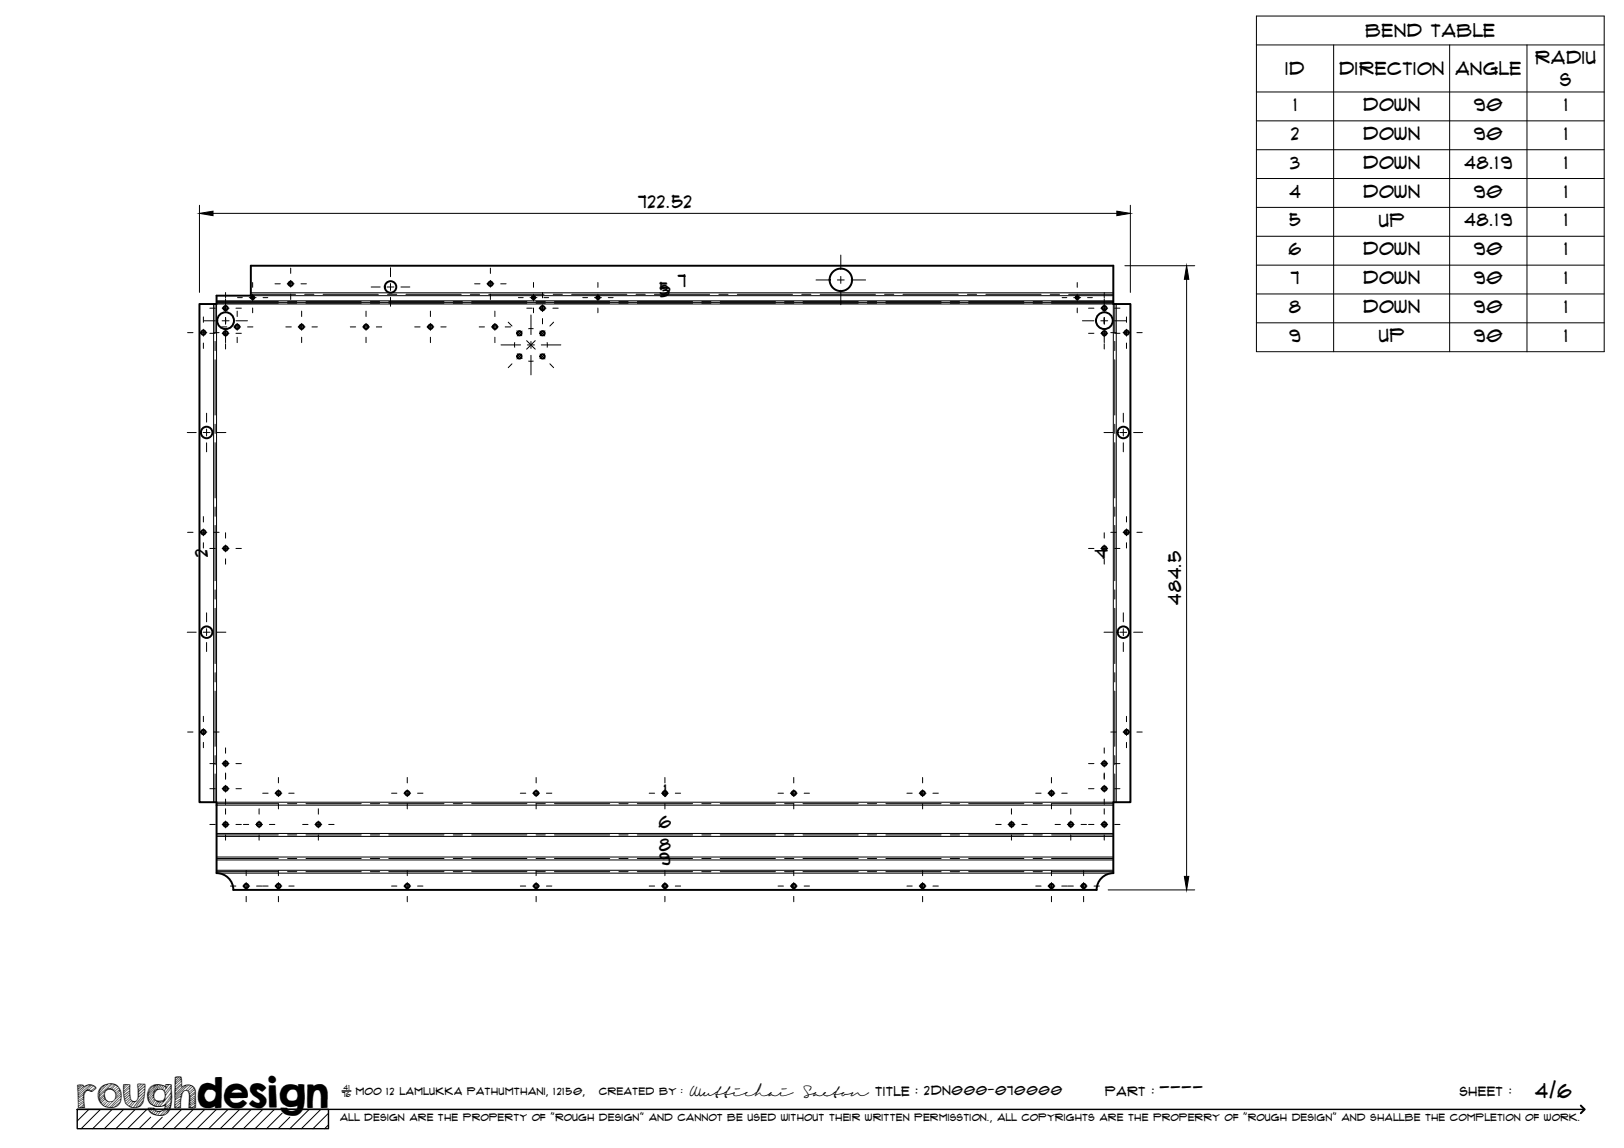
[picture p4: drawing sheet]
<svg xmlns="http://www.w3.org/2000/svg" width="420mm" height="297mm" viewBox="0 0 420 297" stroke-linecap="round" stroke-linejoin="round" font-family="sans-serif">
<!-- layer: Visible -->
<g fill="none" stroke="#000" stroke-width=".51">
<path d="M283.7 230.2a4.3 4.3 0 0 1 4.3-4.3v-18.3h4.5v-128.9h-4.5v-9.9h-223.1v7.7h-8.9v2.2h-4.4v128.9h4.4v18.3a4.3 4.3 0 0 1 4.4 4.3l223.3 .1"/>
<circle cx="58.4" cy="79.7" r=".56"/>
<circle cx="65.4" cy="77" r=".41"/>
<circle cx="75.2" cy="73.4" r=".56"/>
<circle cx="101" cy="74.2" r="1.49"/>
<circle cx="126.9" cy="73.4" r=".56"/>
<circle cx="138" cy="77" r=".41"/>
<circle cx="140.4" cy="79.7" r=".56"/>
<circle cx="154.7" cy="77" r=".41"/>
<circle cx="217.5" cy="72.4" r="2.91"/>
<circle cx="278.7" cy="77" r=".41"/>
<circle cx="285.7" cy="79.7" r=".56"/>
<circle cx="52.6" cy="86.1" r=".56"/>
<circle cx="58.4" cy="86.2" r=".56"/>
<circle cx="58.4" cy="83" r="2.17"/>
<circle cx="61.4" cy="84.6" r=".56"/>
<circle cx="78" cy="84.6" r=".56"/>
<circle cx="94.7" cy="84.6" r=".56"/>
<circle cx="111.4" cy="84.6" r=".56"/>
<circle cx="128" cy="84.6" r=".56"/>
<circle cx="134.4" cy="92.2" r=".56"/>
<circle cx="134.4" cy="86.2" r=".56"/>
<circle cx="140.4" cy="92.2" r=".56"/>
<circle cx="140.4" cy="86.2" r=".56"/>
<circle cx="285.7" cy="86.2" r=".56"/>
<circle cx="285.7" cy="83" r="2.17"/>
<circle cx="291.5" cy="86.1" r=".56"/>
<circle cx="53.5" cy="111.9" r="1.49"/>
<circle cx="290.6" cy="111.9" r="1.49"/>
<circle cx="52.6" cy="137.7" r=".56"/>
<circle cx="291.5" cy="137.7" r=".56"/>
<circle cx="58.4" cy="141.9" r=".56"/>
<circle cx="285.7" cy="141.9" r=".56"/>
<circle cx="53.5" cy="163.6" r="1.49"/>
<circle cx="290.6" cy="163.6" r="1.49"/>
<circle cx="52.6" cy="189.4" r=".56"/>
<circle cx="58.4" cy="197.6" r=".56"/>
<circle cx="285.7" cy="197.6" r=".56"/>
<circle cx="291.5" cy="189.4" r=".56"/>
<circle cx="58.4" cy="213.3" r=".56"/>
<circle cx="58.4" cy="204.1" r=".56"/>
<circle cx="67" cy="213.3" r=".56"/>
<circle cx="72" cy="205.2" r=".56"/>
<circle cx="82.4" cy="213.3" r=".56"/>
<circle cx="105.4" cy="205.2" r=".56"/>
<circle cx="138.7" cy="205.2" r=".56"/>
<circle cx="172" cy="205.2" r=".56"/>
<circle cx="205.4" cy="205.2" r=".56"/>
<circle cx="238.7" cy="205.2" r=".56"/>
<circle cx="261.7" cy="213.3" r=".56"/>
<circle cx="272" cy="205.2" r=".56"/>
<circle cx="277" cy="213.3" r=".56"/>
<circle cx="285.7" cy="213.3" r=".56"/>
<circle cx="285.7" cy="204.1" r=".56"/>
<circle cx="63.7" cy="229.3" r=".56"/>
<circle cx="72" cy="229.3" r=".56"/>
<circle cx="105.4" cy="229.3" r=".56"/>
<circle cx="138.7" cy="229.3" r=".56"/>
<circle cx="172" cy="229.3" r=".56"/>
<circle cx="205.4" cy="229.3" r=".56"/>
<circle cx="238.7" cy="229.3" r=".56"/>
<circle cx="272" cy="229.3" r=".56"/>
<circle cx="280.4" cy="229.3" r=".56"/>
</g>
<!-- layer: Bend Center -->
<g fill="none" stroke="#000" stroke-width=".26">
<path d="M55.6 78.7v7.3M56 78h16M56 78.5h16M64.9 76.1h11.6M74.4 78h2.4M74.4 78.5h2.4M78.8 76.1h2.4M79.2 78h14.3M79.2 78.5h14.3M83.6 76.1h14.3M95.8 78h2.4M95.8 78.5h2.4"/>
<path d="M100.3 76.1h2.3M100.6 78h14.3M100.6 78.5h14.3M105 76.1h14.3M117.3 78h2.3M117.3 78.5h2.3M121.7 76.1h2.4M122 78h14.3M122 78.5h14.3M126.4 76.1h14.3M138.7 78h2.4M138.7 78.5h2.4"/>
<path d="M143.1 76.1h2.4M143.4 78h14.3M143.4 78.5h14.3M147.9 76.1h14.3M160.1 78h2.4M160.1 78.5h2.4M164.5 76.1h2.4M164.9 78h14.3M164.9 78.5h14.3M169.3 76.1h14.3M181.6 78h2.3M181.6 78.5h2.3"/>
<path d="M186 76.1h2.4M186.3 78h14.3M186.3 78.5h14.3M190.8 76.1h14.2M203 78h2.4M203 78.5h2.4M207.4 76.1h2.4M207.8 78h14.2M207.8 78.5h14.2M212.2 76.1h14.3M224.4 78h2.4M224.4 78.5h2.4"/>
<path d="M228.9 76.1h2.3M229.2 78h14.3M229.2 78.5h14.3M233.6 76.1h14.3M245.9 78h2.3M245.9 78.5h2.3M250.3 76.1h2.4M250.6 78h14.3M250.6 78.5h14.3M255.1 76.1h14.2M267.3 78h2.4M267.3 78.5h2.4"/>
<path d="M271.7 76.1h2.4M272.1 78h15.9M272.1 78.5h15.9M276.5 76.1h11.5M288.4 78.7v7.3M55.6 88.3v2.4M55.6 93.1v14.3M288.4 88.3v2.4M288.4 93.1v14.3M55.6 109.8v2.3M55.6 114.5v14.3M288.4 109.8v2.3"/>
<path d="M288.4 114.5v14.3M55.6 131.2v2.4M55.6 136v14.2M288.4 131.2v2.4M288.4 136v14.2M55.6 152.6v2.4M55.6 157.4v14.3M288.4 152.6v2.4M288.4 157.4v14.3M55.6 174.1v2.4M55.6 178.8v14.3M288.4 174.1v2.4"/>
<path d="M288.4 178.8v14.3M55.6 195.5v2.4M288.4 195.5v2.4M55.6 200.3v7.3M56 216h16M56 207.9h16M74.4 216h2.4M74.4 207.9h2.4M79.2 216h14.3M79.2 207.9h14.3M95.8 216h2.4M95.8 207.9h2.4"/>
<path d="M100.6 216h14.3M100.6 207.9h14.3M117.3 216h2.3M117.3 207.9h2.3M122 216h14.3M122 207.9h14.3M138.7 216h2.4M138.7 207.9h2.4M143.4 216h14.3M143.4 207.9h14.3M160.1 216h2.4M160.1 207.9h2.4"/>
<path d="M164.9 216h14.3M164.9 207.9h14.3M181.6 216h2.3M181.6 207.9h2.3M186.3 216h14.3M186.3 207.9h14.3M203 216h2.4M203 207.9h2.4M207.8 216h14.2M207.8 207.9h14.2M224.4 216h2.4M224.4 207.9h2.4"/>
<path d="M229.2 216h14.3M229.2 207.9h14.3M245.9 216h2.3M245.9 207.9h2.3M250.6 216h14.3M250.6 207.9h14.3M267.3 216h2.4M267.3 207.9h2.4M272.1 216h15.9M272.1 207.9h15.9M288.4 200.3v7.3M56 225.5h16"/>
<path d="M56 222.1h16M74.4 225.5h2.4M74.4 222.1h2.4M79.2 225.5h14.3M79.2 222.1h14.3M95.8 225.5h2.4M95.8 222.1h2.4M100.6 225.5h14.3M100.6 222.1h14.3M117.3 225.5h2.3M117.3 222.1h2.3M122 225.5h14.3"/>
<path d="M122 222.1h14.3M138.7 225.5h2.4M138.7 222.1h2.4M143.4 225.5h14.3M143.4 222.1h14.3M160.1 225.5h2.4M160.1 222.1h2.4M164.9 225.5h14.3M164.9 222.1h14.3M181.6 225.5h2.3M181.6 222.1h2.3M186.3 225.5h14.3"/>
<path d="M186.3 222.1h14.3M203 225.5h2.4M203 222.1h2.4M207.8 225.5h14.2M207.8 222.1h14.2M224.4 225.5h2.4M224.4 222.1h2.4M229.2 225.5h14.3M229.2 222.1h14.3M245.9 225.5h2.3M245.9 222.1h2.3M250.6 225.5h14.3"/>
<path d="M250.6 222.1h14.3M267.3 225.5h2.4M267.3 222.1h2.4M272.1 225.5h15.9M272.1 222.1h15.9"/>
</g>
<!-- layer: Visible Narrow -->
<g fill="none" stroke="#000" stroke-width=".26">
<path d="M55.3 78.7v128.9M56 78.7h232v128.9h-232zM56 78.2h232M56 77.8h232M64.9 75.8h223.1M64.9 76.5h223.1M288.8 78.7v128.9M56 208.3h232M56 216.4h232M56 215.7h232M56 225.9h232M56 222.5h232"/>
<path d="M56 221.7h232M56 225.2h232"/>
</g>
<!-- layer: TitleBlock -->
<path d="M20 287h65v5h-65zM20 287h390M88.5 282.3h2.3" fill="none" stroke="#000" stroke-width=".36"/>
<path d="M409 286.1l1 .9-1 1" fill="none" stroke="#000" stroke-width=".51"/>
<g fill="none" stroke="#000" stroke-width=".26">
<path d="M23 287l-3 3.1M26 287l-5 5M29 287l-5 5M32 287l-5 5M35 287l-5 5M38 287l-5 5M39 289.1l-3 2.9M42 289.1l-3 2.9M47 287l-5 5M50 287l-5 5M53 287l-5 5M56 287l-5 5"/>
<path d="M59 287l-5 5M62 287l-5 5M65 287l-5 5M68 287l-5 5M71 287l-5 5M73 288l-4 4M75 289.1l-3 2.9M80 287l-5 5M83 287l-5 5M85 288l-4 4M85 291l-1 1"/>
</g>
<!-- layer: Smart Centers -->
<g fill="none" stroke="#000" stroke-width=".26">
<path d="M54.3 79.7h1.4M57.5 79.7h1.8M58.4 75.7v1.4M58.4 77.3v3.3M61 79.7h1.4M61.4 77h1.3M64.5 77h1.8M65.4 73.1v1.2M65.4 76.1v1.8M65.4 79.7v1.2M68.1 77h1.2M71.1 73.4h1.4"/>
<path d="M74.3 73.4h1.8M75.2 69.4v1.3M75.2 72.5v1.8M75.2 76.1v1.4M77.9 73.4h1.4M96 74.3h2.4M100.1 74.3h1.8M101 69.3v2.3M101 73.4v1.7M101 76.9v2.4M103.7 74.3h2.3M122.8 73.4h1.4"/>
<path d="M126 73.4h1.8M126.9 69.4v1.3M126.9 72.5v1.8M126.9 76.1v1.4M129.5 73.4h1.4M134.1 77h1.3M136.3 79.7h1.4M137.1 77h1.8M138 73.1v1.2M138 76.1v1.8M138 79.7v1.2M139.5 79.7h1.8"/>
<path d="M140.4 75.7v1.4M140.4 78.9v1.7M140.7 77h1.2M143 79.7h1.4M150.8 77h1.2M153.8 77h1.8M154.7 73.1v1.2M154.7 76.1v1.8M154.7 79.7v1.2M157.4 77h1.2M211.1 72.4h3.7M216.6 72.4h1.8"/>
<path d="M217.5 66v3.8M217.5 71.5v1.8M217.5 75.1v3.8M220.2 72.4h3.7M274.8 77h1.2M277.8 77h1.8M278.7 73.1v1.2M278.7 76.1v1.8M278.7 79.7v1.2M281.4 77h1.2M281.6 79.7h1.4M284.8 79.7h1.8"/>
<path d="M285.7 75.7v1.4M285.7 77.3v3.3M288.4 79.7h1.4M48.5 86.1h1.4M51.7 86.1h1.8M52.6 82v1.4M52.6 85.2v1.8M52.6 88.8v1.4M52.7 83h3M54.3 86.2h1.4M55.3 86.1h1.4M57.3 84.6h1.4"/>
<path d="M57.5 86.2h1.8M57.5 83h1.8M58.4 82.1v1.8M58.4 85.4v3.3M58.4 88.9v1.4M60.5 84.6h1.8M61 86.2h1.4M61 83h3M61.4 80.5v1.4M61.4 83.7v1.8M61.4 87.3v1.4M64.1 84.6h1.3"/>
<path d="M74 84.6h1.4M77.1 84.6h1.8M78 80.5v1.4M78 83.7v1.8M78 87.3v1.4M80.7 84.6h1.4M90.6 84.6h1.4M93.8 84.6h1.8M94.7 80.5v1.4M94.7 83.7v1.8M94.7 87.3v1.4M97.4 84.6h1.4"/>
<path d="M107.3 84.6h1.4M110.5 84.6h1.7M111.4 80.5v1.4M111.4 83.7v1.8M111.4 87.3v1.4M114 84.6h1.4M124 84.6h1.3M127.1 84.6h1.8M128 80.5v1.4M128 83.7v1.8M128 87.3v1.4M129.6 89.2h5.1"/>
<path d="M130.7 84.6h1.4M131.5 83.4l1 1M132.5 94.1l-1 1M133.2 88.6v1.3M133.7 85.6l1.3 1.3M133.8 91.5l1.3 1.3M135 91.6l-1.3 1.3M135.1 85.7l-1.3 1.2M136.2 88.1l1 1M136.5 89.2h1.8M136.8 93.4h1.2M136.8 85.1h1.2"/>
<path d="M137.2 89.4l-1 .9M137.4 81.5v5.1M137.4 88.4v1.7M137.4 91.9v5.1M137.5 89.4l1 .9M138.5 88.1l-1 1M139.7 85.7l1.2 1.2M139.7 91.6l1.3 1.3M140 89.2h5.1M140.4 82.4v1.4M140.9 91.5l-1.2 1.3M141 85.6l-1.3 1.3"/>
<path d="M141.6 88.6v1.3M142.3 94.1l.9 1M143.2 83.4l-.9 1M280 83h3M281.6 86.2h1.4M284.8 86.2h1.8M284.8 83h1.8M285.7 82.1v1.8M285.7 85.4v3.3M285.7 88.9v1.4M287.4 86.1h1.4M288.4 86.2h1.4"/>
<path d="M288.4 83h3M290.6 86.1h1.7M291.4 82v1.4M291.4 85.2v1.8M291.4 88.8v1.4M294.1 86.1h1.4M48.5 111.9h2.3M52.6 111.9h1.7M53.4 106.9v2.3M53.4 111v1.8M53.4 114.6v2.3M56.1 111.9h2.3"/>
<path d="M285.6 111.9h2.3M289.7 111.9h1.8M290.6 106.9v2.3M290.6 111v1.8M290.6 114.6v2.3M293.3 111.9h2.3M48.5 137.7h1.4M51.7 137.7h1.8M52.6 133.7v1.4M52.6 136.8v1.8M55.3 137.7h1.4M58.4 137.8v1.4"/>
<path d="M285.7 137.8v1.4M287.4 137.7h1.4M290.6 137.7h1.7M291.4 133.7v1.4M291.4 136.8v1.8M294.1 137.7h1.4M52.6 140.4v1.4M53.4 158.6v2.3M54.3 141.9h1.4M57.5 141.9h1.8M58.4 141v1.8M58.4 144.6v1.4"/>
<path d="M61 141.9h1.4M281.6 141.9h1.4M284.8 141.9h1.8M285.7 141v1.8M285.7 144.6v1.4M288.4 141.9h1.4M290.6 158.6v2.3M291.4 140.4v1.4M48.5 163.6h2.3M52.6 163.6h1.7M53.4 162.7v1.8M53.4 166.3v2.3"/>
<path d="M56.1 163.6h2.3M285.6 163.6h2.3M289.7 163.6h1.8M290.6 162.7v1.8M290.6 166.3v2.3M293.3 163.6h2.3M48.5 189.4h1.4M51.7 189.4h1.8M52.6 185.3v1.4M52.6 188.5v1.8M52.6 192.1v1.4M54.3 197.6h1.4"/>
<path d="M55.3 189.4h1.4M57.5 197.6h1.8M58.4 193.5v1.4M58.4 196.7v1.8M61 197.6h1.4M281.6 197.6h1.4M284.8 197.6h1.8M285.7 193.5v1.4M285.7 196.7v1.8M287.4 189.4h1.4M288.4 197.6h1.4M290.6 189.4h1.7"/>
<path d="M291.4 185.3v1.4M291.4 188.5v1.8M291.4 192.1v1.4M294.1 189.4h1.4M54.3 213.3h1.4M54.3 204.1h1.4M57.5 213.3h1.8M57.5 204.1h1.8M58.4 200v1.6M58.4 203.2v1.8M58.4 206.8v1.3M58.4 209.3v1.4"/>
<path d="M58.4 212.4v1.8M58.4 216v1.4M61 213.3h1.4M61 204.1h1.4M63 213.3h1.3M66.1 213.3h1.8M67 209.3v1.4M67 212.4v1.8M67 216v1.4M68 205.2h1.4M69.7 213.3h1.4M71.1 205.2h1.8"/>
<path d="M72 201.2v1.4M72 204.4v1.7M72 207.9v1.4M74.7 205.2h1.4M78.3 213.3h1.4M81.5 213.3h1.7M82.4 209.3v1.4M82.4 212.4v1.8M82.4 216v1.4M85 213.3h1.4M101.3 205.2h1.4M104.5 205.2h1.8"/>
<path d="M105.4 201.2v1.4M105.4 204.4v1.7M105.4 207.9v1.4M108 205.2h1.4M134.6 205.2h1.4M137.8 205.2h1.8M138.7 201.2v1.4M138.7 204.4v1.7M138.7 207.9v1.4M141.4 205.2h1.4M168 205.2h1.4M171.1 205.2h1.8"/>
<path d="M172 201.2v1.4M172 204.4v1.7M172 207.9v1.4M174.7 205.2h1.4M201.3 205.2h1.4M204.5 205.2h1.7M205.4 201.2v1.4M205.4 204.4v1.7M205.4 207.9v1.4M208 205.2h1.4M234.6 205.2h1.4M237.8 205.2h1.8"/>
<path d="M238.7 201.2v1.4M238.7 204.4v1.7M238.7 207.9v1.4M241.4 205.2h1.4M257.6 213.3h1.4M260.8 213.3h1.8M261.7 209.3v1.4M261.7 212.4v1.8M261.7 216v1.4M264.4 213.3h1.4M268 205.2h1.3M271.1 205.2h1.8"/>
<path d="M272 201.2v1.4M272 204.4v1.7M272 207.9v1.4M273 213.3h1.3M274.7 205.2h1.4M276.1 213.3h1.8M277 209.3v1.4M277 212.4v1.8M277 216v1.4M279.7 213.3h1.4M281.6 213.3h1.4M281.6 204.1h1.4"/>
<path d="M284.8 213.3h1.8M284.8 204.1h1.8M285.7 200v1.6M285.7 203.2v1.8M285.7 206.8v1.3M285.7 209.3v1.4M285.7 212.4v1.8M285.7 216v1.4M288.4 213.3h1.4M288.4 204.1h1.4M59.6 229.3h1.4M62.8 229.3h1.8"/>
<path d="M63.7 225.2v1.4M63.7 228.4v1.8M63.7 231.9v1.4M66.4 229.3h1.4M68 229.3h1.4M71.1 229.3h1.8M72 225.2v1.4M72 228.4v1.8M72 231.9v1.4M74.7 229.3h1.4M101.3 229.3h1.4M104.5 229.3h1.8"/>
<path d="M105.4 225.2v1.4M105.4 228.4v1.8M105.4 231.9v1.4M108 229.3h1.4M134.6 229.3h1.4M137.8 229.3h1.8M138.7 225.2v1.4M138.7 228.4v1.8M138.7 231.9v1.4M141.4 229.3h1.4M168 229.3h1.4M171.1 229.3h1.8"/>
<path d="M172 225.2v1.4M172 228.4v1.8M172 231.9v1.4M174.7 229.3h1.4M201.3 229.3h1.4M204.5 229.3h1.7M205.4 225.2v1.4M205.4 228.4v1.8M205.4 231.9v1.4M208 229.3h1.4M234.6 229.3h1.4M237.8 229.3h1.8"/>
<path d="M238.7 225.2v1.4M238.7 228.4v1.8M238.7 231.9v1.4M241.4 229.3h1.4M268 229.3h1.3M271.1 229.3h1.8M272 225.2v1.4M272 228.4v1.8M272 231.9v1.4M274.7 229.3h1.4M276.3 229.3h1.4M279.5 229.3h1.8"/>
<path d="M280.4 225.2v1.4M280.4 228.4v1.8M280.4 231.9v1.4M283 229.3h1.4"/>
</g>
<!-- layer: Bend Tables -->
<g fill="none" stroke="#000" stroke-width=".26">
<path d="M325.1 4.2h89.9v86.8h-89.9zM325.1 11.6h89.9M345 11.6v79.4M375.1 11.6v79.4M395.1 11.6v79.4M325.1 23.8h89.9M325.1 31.3h89.9M325.1 38.7h89.9M325.1 46.2h89.9M325.1 53.7h89.9M325.1 61.1h89.9M325.1 68.6h89.9"/>
<path d="M325.1 76.1h89.9M325.1 83.5h89.9"/>
</g>
<!-- layer: FD_Dimensions -->
<path d="M51.6 53.1v22.6M55.1 55.2h233.8M292.4 53.1v22.6M291 68.8h18.1M307 72.3v154.5M286.7 230.3h22.4" fill="none" stroke="#000" stroke-width=".26"/>
<path d="M51.6 55.2l3.5-.6v1.2zM288.9 54.6l3.5 .6-3.5 .6zM307 68.8l.6 3.5h-1.2zM306.4 226.8h1.2l-.6 3.5z" fill="#000" stroke="#000" stroke-width=".26"/>
<text font-size="9.7" x="19.9" y="286.8">roughdesign</text>
<g font-size="5.3">
<text x="300.1" y="283.6">----</text>
<text x="397.2" y="284">4/6</text>
</g>
<g font-size="4.6">
<text x="353.4" y="9.6">Bend Table</text>
<text x="397.3" y="16.5">Radiu</text>
<text x="332.7" y="19.5">ID</text>
<text x="346.6" y="19.4">Direction</text>
<text x="376.6" y="19.4">Angle</text>
<text x="403.6" y="22.4">s</text>
<text x="334.7" y="28.7">1</text>
<text x="352.8" y="28.7">Down</text>
<text x="381.4" y="28.7">90</text>
<text x="404.7" y="28.7">1</text>
<text x="334.1" y="36.2">2</text>
<text x="352.8" y="36.2">Down</text>
<text x="381.4" y="36.2">90</text>
<text x="404.7" y="36.2">1</text>
<text x="333.8" y="43.6">3</text>
<text x="352.8" y="43.7">Down</text>
<text x="378.9" y="43.6">48.19</text>
<text x="404.7" y="43.6">1</text>
<text x="165.1" y="53.7">722.52</text>
<text x="333.6" y="51.1">4</text>
<text x="352.8" y="51.1">Down</text>
<text x="381.4" y="51.1">90</text>
<text x="404.7" y="51.1">1</text>
<text x="333.6" y="58.6">5</text>
<text x="356.8" y="58.6">Up</text>
<text x="378.9" y="58.6">48.19</text>
<text x="404.7" y="58.6">1</text>
<text x="333.5" y="66">6</text>
<text x="352.8" y="66">Down</text>
<text x="381.4" y="66">90</text>
<text x="404.7" y="66">1</text>
<text x="170.6" y="76.4">5</text>
<text x="170.8" y="76.8">3</text>
<text x="175.4" y="74.3">7</text>
<text x="334" y="73.5">7</text>
<text x="352.8" y="73.5">Down</text>
<text x="381.4" y="73.5">90</text>
<text x="404.7" y="73.5">1</text>
<text x="333.5" y="81">8</text>
<text x="352.8" y="81">Down</text>
<text x="381.4" y="81">90</text>
<text x="404.7" y="81">1</text>
<text x="333.6" y="88.4">9</text>
<text x="356.8" y="88.5">Up</text>
<text x="381.4" y="88.4">90</text>
<text x="404.7" y="88.4">1</text>
<text x="53.8" y="144.1" transform="rotate(-90 53.8 144.1)">2</text>
<text x="286.6" y="144.6" transform="rotate(-90 286.6 144.6)">4</text>
<text x="305.6" y="156.5" transform="rotate(-90 305.6 156.5)">484.5</text>
<text x="171.7" y="206.1">1</text>
<text x="170.4" y="214.2">6</text>
<text x="170.5" y="220.3">8</text>
<text x="170.6" y="223.7">9</text>
</g>
<g font-size="3.4">
<text x="178.3" y="283.5">Wuttichai</text>
<text x="208.1" y="283.5">Saeton title : 2DN000-070000</text>
</g>
<g font-size="3.3">
<text x="286" y="283.5">Part :</text>
<text x="377.7" y="283.5">sheet :</text>
</g>
<g font-size="2.7">
<text x="92.1" y="283.3">moo 12 Lamlukka pathumthani, 12150,</text>
<text x="155" y="283.3">created by :</text>
</g>
<text font-size="2.6" x="88" y="290.1">all design are the property of &quot;rough design&quot; and cannot be used without their written permisstion., all copyrights are the properry of &quot;rough design&quot; and shallbe the completion of work.</text>
<g font-size="1.9">
<text x="88.5" y="283.9">76</text>
<text x="88.9" y="282.1">41</text>
</g>
</svg>
